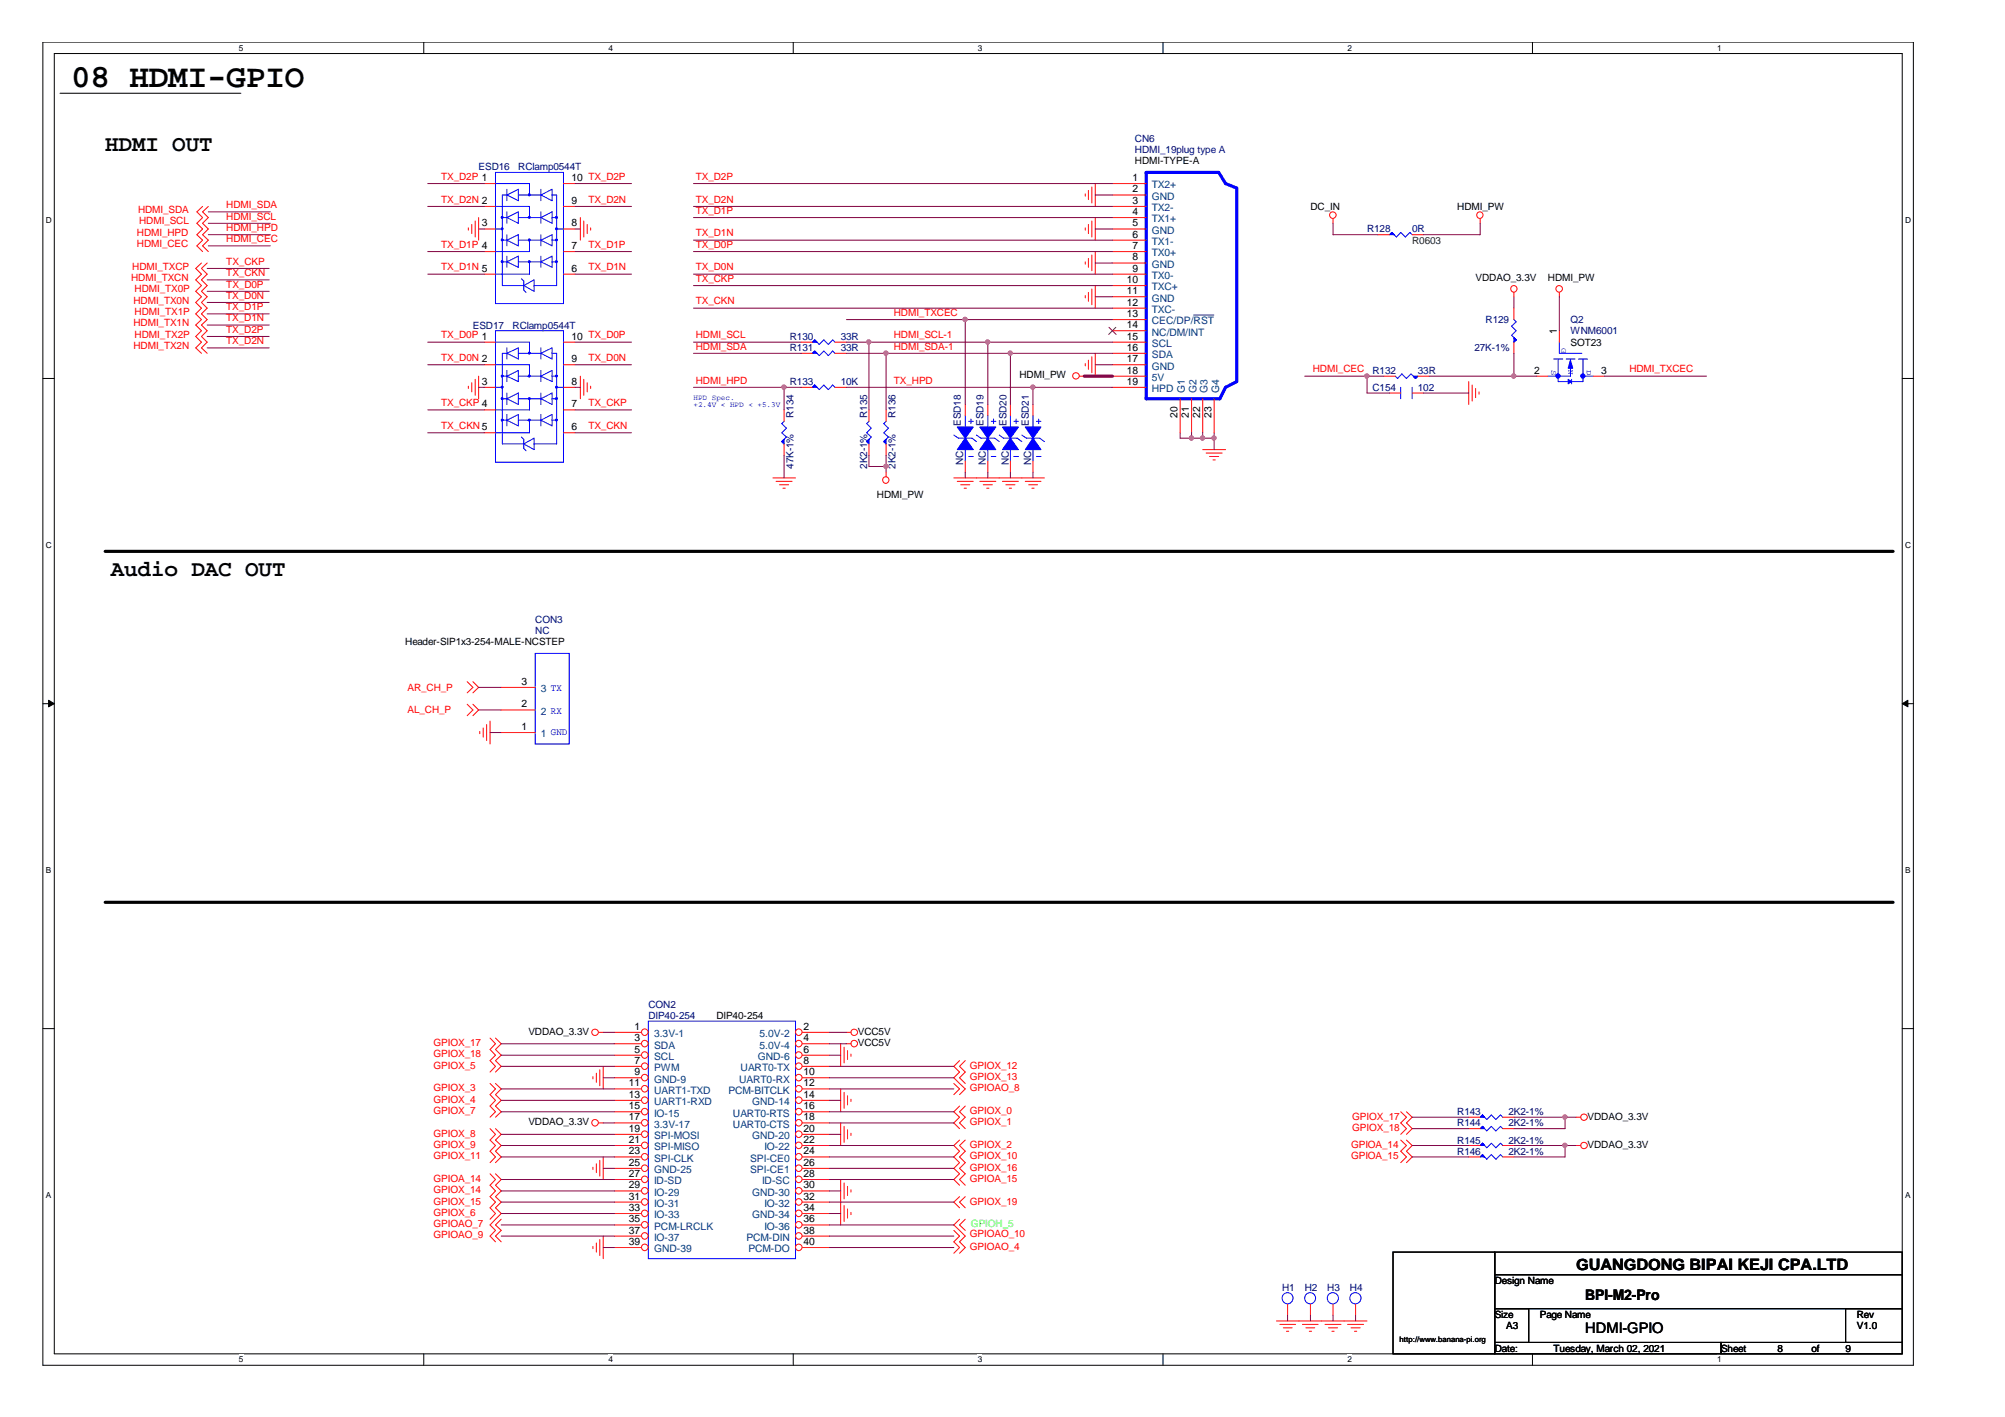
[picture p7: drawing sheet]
<svg xmlns="http://www.w3.org/2000/svg" width="297mm" height="210mm" viewBox="0 0 297 210" stroke-linecap="round" stroke-linejoin="round" font-family="sans-serif">
<path d="M6.3 6.2h277.2v196h-277.2zM8 7.9h273.8v192.6h-273.8z" fill="none" stroke="#000" stroke-width=".15"/>
<g fill="#fff">
<path d="M35.4 6.4h.6v1.4h-.6z"/>
<path d="M35.4 200.7h.6v1.4h-.6z"/>
</g>
<path d="M62.8 6.2v1.7M62.8 200.5v1.7" fill="none" stroke="#000" stroke-width=".15"/>
<g fill="#fff">
<path d="M90.1 6.4h.7v1.4h-.7z"/>
<path d="M90.1 200.7h.7v1.4h-.7z"/>
</g>
<path d="M117.5 6.2v1.7M117.5 200.5v1.7" fill="none" stroke="#000" stroke-width=".15"/>
<g fill="#fff">
<path d="M144.9 6.4h.6v1.4h-.6z"/>
<path d="M144.9 200.7h.6v1.4h-.6z"/>
</g>
<path d="M172.3 6.2v1.7M172.3 200.5v1.7" fill="none" stroke="#000" stroke-width=".15"/>
<g fill="#fff">
<path d="M199.6 6.4h.7v1.4h-.7z"/>
<path d="M199.6 200.7h.7v1.4h-.7z"/>
</g>
<path d="M227 6.2v1.7M227 200.5v1.7" fill="none" stroke="#000" stroke-width=".15"/>
<g fill="#fff">
<path d="M254.4 6.4h.6v1.4h-.6z"/>
<path d="M254.4 200.7h.6v1.4h-.6z"/>
<path d="M6.8 31.9h.8v1.4h-.8z"/>
<path d="M282.2 31.9h.9v1.4h-.9z"/>
<path d="M6.8 80.1h.8v1.4h-.8z"/>
<path d="M282.2 80.1h.9v1.4h-.9z"/>
</g>
<path d="M6.3 56.1h1.7M281.8 56.1h1.7" fill="none" stroke="#000" stroke-width=".15"/>
<g fill="#fff">
<path d="M6.8 128.2h.7v1.4h-.7z"/>
<path d="M282.2 128.2h.8v1.4h-.8z"/>
</g>
<path d="M6.3 104.2h1.7M281.8 104.2h1.7" fill="none" stroke="#000" stroke-width=".15"/>
<g fill="#000" stroke="#000" stroke-width=".15">
<path d="M7.2 103.7l.8 .5-.8 .5z" fill-rule="evenodd"/>
<path d="M281.8 104.2l.9-.5v1z" fill-rule="evenodd"/>
</g>
<g fill="#fff">
<path d="M6.8 176.4h.7v1.4h-.7z"/>
<path d="M282.2 176.4h.8v1.4h-.8z"/>
</g>
<path d="M8.9 13.8h26.8M6.3 152.4h1.7M281.8 152.4h1.7M206.4 185.5h15v15h-15zM221.4 185.5h60.4v3.3h-60.4zM221.4 188.8h60.4v5.1h-60.4zM221.4 193.9h5.1v5h-5.1zM221.4 198.9h33.6v1.6h-33.6zM255 198.9h26.8v1.6h-26.8zM273.4 193.9h8.4v5h-8.4z" fill="none" stroke="#000" stroke-width=".15"/>
<path d="M15.6 81.7h264.9M15.6 133.7h264.9" fill="none" stroke="#000" stroke-width=".47"/>
<g fill="none" stroke="#f00" stroke-width=".15">
<path d="M29.8 39l-.8 .8 .8 .8-.8 .9 .8 .8-.8 .9 .8 .8-.8 .8 .8 .8-.8 .9 .8 .8-.8 .8 .8 .9-.8 .8 .8 .9-.8 .8 .8 .8M30 30.6l-.8 .8 .8 .8-.8 .9 .8 .8-.8 .9 .8 .8-.8 .8 .8 .9M30.7 39l-.9 .8 .9 .8-.9 .9 .9 .8-.9 .9 .9 .8-.9 .8 .9 .8-.9 .9 .9 .8-.9 .8 .9 .9-.9 .8 .9 .9-.9 .8 .9 .8M30.9 30.6l-.9 .8 .9 .8-.9 .9 .9 .8-.9 .9 .9 .8-.9 .8 .9 .9M69.4 33.8v.3M69.9 33.2v1.4M70.4 32.7v2.4M70.9 32.2v3.4M86 32.2v3.4M86.5 32.7v2.4M87 33.2v1.4M87.5 33.8v.3"/>
<path d="M160.8 28.7v.4M160.8 33.8v.3M160.8 38.8v.3M161.2 28.2v1.4M161.2 33.2v1.4M161.2 38.3v1.3M161.8 27.7v2.4M161.8 32.7v2.4M161.8 37.8v2.3M162.3 27.2v3.4M162.3 32.2v3.4M162.3 37.3v3.3"/>
<path d="M197.5 32.4v.7M204.2 34.8h1.7M209.2 34.8h1.7M219.3 32.4v.7M69.4 57.2v.3M69.9 56.7v1.4M70.4 56.2v2.4M70.9 55.7v3.4M71.8 57.4h1.6M71.8 50.7h1.6M71.8 54h1.6M83.5 57.4h1.7"/>
<path d="M83.5 50.7h1.7M83.5 54h1.7M86 55.7v3.4M86.5 56.2v2.4M87 56.7v1.4M87.5 57.2v.3M118.7 57.4h1.7M118.7 52.3h1.7M123.7 57.4h1.7M123.7 52.3h1.7M143 59.9v1.7M146.3 59.9v1.7"/>
<path d="M153 59.9v1.7M159.9 55.7h.7M160.8 43.8v.3M160.8 53.9v.3M161.2 43.3v1.3M161.2 53.4v1.3M161.8 42.8v2.3M161.8 52.8v2.4M162.3 42.3v3.3M162.3 52.3v3.4M205 55.7h1.7M205.9 58.2h1.6"/>
<path d="M209.2 58.2h1.7M210.1 55.7h1.6M217.6 56.5v3.4M218.1 57v2.4M218.6 57.5v1.4M219.1 58.1v.3M224.3 43.3v.7M231 43.3v.7M71.8 60.7h1.6M71.8 64.1h1.6M83.5 60.7h1.7M83.5 64.1h1.7"/>
<path d="M114.5 70.8h3.4M115 71.3h2.3M115.5 71.8h1.3M116 72.3h.3M116.2 60.7v1.7M116.2 65.8v1.7M128.7 60.7v1.7M128.7 65.8v1.7M131.3 69.9v.7M141.3 70.8h13.4M141.8 71.3h2.4M142.3 71.8h1.4"/>
<path d="M142.8 72.3h.4M143 68.3v1.6M145.2 71.3h2.3M145.7 71.8h1.3M146.2 72.3h.3M146.3 68.3v1.6M148.5 71.3h2.4M149 71.8h1.4M149.5 72.3h.4M151.9 71.3h2.3M152.4 71.8h1.3M152.9 72.3h.3"/>
<path d="M153 68.3v1.6M178.2 66.6h3.4M178.7 67.1h2.4M179.2 67.6h1.4M179.7 68.1h.3M69.2 101l.9 .8-.9 .8M69.2 104.3l.9 .9-.9 .8M70.1 101l.8 .8-.8 .8M70.1 104.3l.8 .9-.8 .8M71.1 108.3v.4M71.6 107.8v1.4M72.1 107.3v2.4"/>
<path d="M72.6 106.8v3.4M74.3 108.5h5M74.3 105.2h5M74.3 101.8h5M72.6 153.8l.8 .8-.8 .9 .8 .8-.8 .8 .8 .9-.8 .8M73.4 153.8l.9 .8-.9 .9 .9 .8-.9 .8 .9 .9-.9 .8M87.8 159.5v.3M88.3 159v1.3M88.7 152.9h.7M88.9 158.5v2.3M89.4 158v3.3M124.5 154.6v3.4"/>
<path d="M125.1 155.1v2.4M125.4 152.9h.7M125.4 154.6h.7M125.6 155.6v1.3M126.1 156.1v.4M142.2 157.1l-.9 .9 .9 .8-.9 .9 1.7 1.6-.8 .9M143 157.1l-.8 .9 .8 .8-.8 .9 .8 .8M72.6 160.5l.8 .8-.8 .9 .8 .8-.8 .8 .8 .9-.8 .8M72.6 167.2l.8 .8-.8 .9 .8 .8-.8 .8 .8 .9-.8 .8M72.6 173.9l.8 .8-.8 .9 .8 .8-.8 .9 .8 .8-.8 .8 .8 .9-.8 .8M73.4 160.5l.9 .8-.9 .9 .9 .8-.9 .8 .9 .9-.9 .8M73.4 167.2l.9 .8-.9 .9 .9 .8-.9 .8 .9 .9-.9 .8"/>
<path d="M73.4 173.9l.9 .8-.9 .9 .9 .8-.9 .9 .9 .8-.9 .8 .9 .9-1.7 1.7 .8 .8-.8 .8 .8 .9M87.8 172.9v.3M88.3 172.4v1.3M88.7 166.3h.7M88.9 171.9v2.3M89.4 171.4v3.3M124.5 161.3v3.4M124.5 166.3v3.4M124.5 174.7v6.8M125.1 161.8v2.4M125.1 166.8v2.4M125.1 175.2v2.4"/>
<path d="M125.1 178.6v2.3M125.6 162.3v1.4M125.6 167.4v1.3M125.6 175.7v1.4M125.6 179.1v1.3M126.1 162.8v.4M126.1 167.9v.3M126.1 176.2v.4M126.1 179.6v.3M141.3 160.5l.9 .8-.9 .9M142.2 163.8l-.9 .9 .9 .8-.9 .8 .9 .9M142.2 168.9l-.9 .8 .9 .8-.9 .9 .9 .8-.9 .9 .9 .8-.9 .8 .9 .9"/>
<path d="M142.2 177.3l-.9 .8 .9 .8M143 163.8l-.8 .9 .8 .8-.8 .8 .8 .9M143 168.9l-.8 .8 .8 .8-.8 .9 .8 .8-.8 .9 .8 .8-.8 .8 .8 .9M143 177.3l-.8 .8 .8 .8M207.5 168.9l.9 .8-.9 .8 .9 .9-.9 .8M207.5 164.7l.9 .8-.9 .8 .9 .9-.9 .8M208.4 168.9l.8 .8-.8 .8 .8 .9-.8 .8M208.4 164.7l.8 .8-.8 .8 .8 .9-.8 .8M217.6 171.4h1.7M217.6 167.2h1.7M222.6 171.4h1.7M222.6 167.2h1.7"/>
<path d="M233.5 169.7h.7M233.5 165.5h.7M74.3 180.6l-.9 .9 .9 .8-.9 .8 .9 .9M87.8 184.6v.4M88.3 184.1v1.4M88.9 183.6v2.4M89.4 183.1v3.4M141.3 182.3l.9 .8-.9 .9 .9 .8-.9 .8M142.2 180.6l-.9 .9 1.7 1.6-.8 .9 .8 .8-.8 .8M143 180.6l-.8 .9 .8 .8M189.1 195.7h13.4M189.6 196.2h2.3"/>
<path d="M190.1 196.7h1.3M190.6 197.2h.3M193 196.2h2.3M193.5 196.7h1.3M194 197.2h.3M196.3 196.2h2.4M196.8 196.7h1.4M197.3 197.2h.4M197.5 193.2v1.6M199.6 196.2h2.4M200.2 196.7h1.3M200.7 197.2h.3"/>
<circle cx="197.5" cy="31.9" r=".49"/>
<circle cx="219.2" cy="31.9" r=".48"/>
<circle cx="159.4" cy="55.7" r=".48"/>
<circle cx="224.3" cy="42.8" r=".48"/>
<circle cx="231" cy="42.8" r=".49"/>
<circle cx="131.2" cy="71.1" r=".48"/>
<circle cx="88.2" cy="152.9" r=".48"/>
<circle cx="126.6" cy="154.6" r=".49"/>
<circle cx="126.6" cy="152.9" r=".48"/>
<circle cx="88.2" cy="166.3" r=".49"/>
<circle cx="234.7" cy="169.7" r=".48"/>
<circle cx="234.7" cy="165.5" r=".48"/>
</g>
<g fill="none" stroke="#00f" stroke-width=".15">
<path d="M205.9 34.8l.3-.4 .7 .7 .6-.7 .7 .7 .7-.7 .3 .4M73.4 49h10.1v19.5h-10.1zM73.4 50.7h5v1.6M73.4 54h5v1.7M73.4 57.4h1M74.4 55.7h.7M74.4 59.1h.7M75.1 51.5v1.7M75.1 54.9v1.6M75.1 58.2v1.7M75.1 52.3l1.7-.8v1.7zM75.1 55.7l1.7-.8v1.6z"/>
<path d="M75.1 59.1l1.7-.9v1.7zM75.1 52.3h-.7v13.5h3.2M76.8 52.3h3.3M76.8 55.7h3.3M76.8 59.1h3.3M78.4 59.1v1.6h-5M80.1 51.5v1.7M80.1 54.9v1.6M80.1 58.2v1.7M80.1 52.3l1.7-.8v1.7zM80.1 55.7l1.7-.8v1.6zM80.1 59.1l1.7-.9v1.7z"/>
<path d="M81.8 52.3h.7v13.5h-3.4M81.8 55.7h.7M81.8 59.1h.7M82.5 57.4h1M120.4 57.4l.3-.4 .7 .7 .6-.7 .7 .7 .7-.7 .3 .4M120.4 52.3l.3-.3 .7 .7 .6-.7 .7 .7 .7-.7 .3 .3M206.7 55.7l.4 .4 .6-.7 .7 .7 .6-.7 .7 .7 .4-.4M207.5 57.4v1.7M209.2 57.4v1.7M74.4 62.2h.7M75.1 61.4v1.7M75.1 62.2l1.7-.8v1.7z"/>
<path d="M76.8 62.2h3.3M77.3 64.7l.3 .4v1.3l.3 .4M77.6 65.8l1.5-.9v1.7zM78.4 62.2v1.9h-5M80.1 61.4v1.7M80.1 62.2l1.7-.8v1.7zM81.8 62.2h.7M116.2 62.4l-.4 .4 .7 .6-.7 .7 .7 .6-.7 .7 .4 .4M128.7 62.4l-.3 .4 .7 .6-.7 .7 .7 .6-.7 .7 .3 .4M141.3 64.4l.7 .5h2l.7 .5M142.2 63.4h1.6M143 61.6v1.7"/>
<path d="M143 66.6v1.7M143.5 62.4h.7M143.5 67.6h.7M143.8 62.1v.7M144.7 64.4l.6 .5h2.1l.6 .5M145.5 63.4h1.7M146.3 61.6v1.7M146.3 66.6v1.7M146.9 62.4h.6M146.9 67.6h.6M147.2 62.1v.7M151.4 64.4l.7 .5h2l.6 .5"/>
<path d="M152.2 63.4h1.7M153 61.6v1.7M153 66.6v1.7M153.5 62.4h.7M153.5 67.6h.7M153.9 62.1v.7M79.3 96.8h5v13.4h-5zM96.1 151.3h21.8v35.2h-21.8zM219.3 171.4l.3-.4 .7 .7 .6-.7 .7 .7 .7-.7 .3 .4M219.3 167.2l.3-.4 .7 .7 .6-.7 .7 .7 .7-.7 .3 .4"/>
<circle cx="197.5" cy="192.3" r=".83"/>
</g>
<g fill="#00f" stroke="#00f" stroke-width=".15">
<path d="M120.7 57l.3 .4h-.6l.3-.4 .3 .4z" fill-rule="evenodd"/>
<path d="M219.3 171.4l.3-.4 .3 .4-.3-.4 .3 .4z" fill-rule="evenodd"/>
<path d="M115.8 65.4l.4-.3v.7l-.4-.4 .4-.3z" fill-rule="evenodd"/>
<path d="M128.4 65.4l.3-.3v.7l-.3-.4 .3-.3z" fill-rule="evenodd"/>
<path d="M205.9 34.8l.3-.4 .3 .4-.3-.4 .3 .4z" fill-rule="evenodd"/>
<path d="M151.9 63.3h2.3l-1.2 1.6z" fill-rule="evenodd"/>
<path d="M153 64.9l1.2 1.7h-2.3z" fill-rule="evenodd"/>
<path d="M219.3 167.2l.3-.4 .3 .4-.3-.4 .3 .4z" fill-rule="evenodd"/>
<path d="M145.2 63.3h2.3l-1.2 1.6z" fill-rule="evenodd"/>
<path d="M146.3 64.9l1.2 1.7h-2.3z" fill-rule="evenodd"/>
<path d="M141.8 63.3h2.4l-1.2 1.6z" fill-rule="evenodd"/>
<path d="M143 64.9l1.2 1.7h-2.4z" fill-rule="evenodd"/>
<path d="M209.4 55.7h.7l-.4 .4z" fill-rule="evenodd"/>
<path d="M82.3 55.6h.2v.2h-.2z" fill-rule="evenodd"/>
<path d="M82.3 58.9h.2v.2h-.2z" fill-rule="evenodd"/>
<path d="M78.3 55.6h.2v.2h-.2z" fill-rule="evenodd"/>
<path d="M78.3 52.2h.2v.2h-.2z" fill-rule="evenodd"/>
<path d="M74.3 55.6h.2v.2h-.2z" fill-rule="evenodd"/>
<path d="M74.3 58.9h.2v.2h-.2z" fill-rule="evenodd"/>
<path d="M78.3 58.9h.2v.2h-.2z" fill-rule="evenodd"/>
<path d="M78.3 62.1h.2v.2h-.2z" fill-rule="evenodd"/>
<path d="M82.3 62.1h.2v.2h-.2z" fill-rule="evenodd"/>
<path d="M74.3 62.1h.2v.2h-.2z" fill-rule="evenodd"/>
<path d="M82.3 57.2h.2v.2h-.2z" fill-rule="evenodd"/>
<path d="M74.3 57.2h.2v.2h-.2z" fill-rule="evenodd"/>
<path d="M120.7 52l.3 .3h-.6l.3-.3 .3 .3z" fill-rule="evenodd"/>
</g>
<circle cx="95.5" cy="152.9" r=".49" fill="#fff" stroke="#f00" stroke-width=".15"/>
<path d="M91 152.9h4" fill="none" stroke="#f00" stroke-width=".15"/>
<circle cx="95.5" cy="154.6" r=".49" fill="#fff" stroke="#f00" stroke-width=".15"/>
<path d="M91 154.6h4" fill="none" stroke="#f00" stroke-width=".15"/>
<circle cx="95.5" cy="156.3" r=".49" fill="#fff" stroke="#f00" stroke-width=".15"/>
<path d="M91 156.3h4" fill="none" stroke="#f00" stroke-width=".15"/>
<circle cx="95.5" cy="157.9" r=".49" fill="#fff" stroke="#f00" stroke-width=".15"/>
<path d="M91 158h4" fill="none" stroke="#f00" stroke-width=".15"/>
<circle cx="95.5" cy="159.6" r=".49" fill="#fff" stroke="#f00" stroke-width=".15"/>
<path d="M91 159.7h4" fill="none" stroke="#f00" stroke-width=".15"/>
<circle cx="95.5" cy="161.3" r=".49" fill="#fff" stroke="#f00" stroke-width=".15"/>
<path d="M91 161.3h4" fill="none" stroke="#f00" stroke-width=".15"/>
<circle cx="95.5" cy="163" r=".49" fill="#fff" stroke="#f00" stroke-width=".15"/>
<path d="M91 163h4" fill="none" stroke="#f00" stroke-width=".15"/>
<circle cx="118.3" cy="152.9" r=".49" fill="#fff" stroke="#f00" stroke-width=".15"/>
<path d="M118.9 152.9h4" fill="none" stroke="#f00" stroke-width=".15"/>
<circle cx="118.3" cy="154.6" r=".49" fill="#fff" stroke="#f00" stroke-width=".15"/>
<path d="M118.9 154.6h4" fill="none" stroke="#f00" stroke-width=".15"/>
<circle cx="118.3" cy="156.3" r=".49" fill="#fff" stroke="#f00" stroke-width=".15"/>
<path d="M118.9 156.3h4" fill="none" stroke="#f00" stroke-width=".15"/>
<circle cx="118.3" cy="157.9" r=".49" fill="#fff" stroke="#f00" stroke-width=".15"/>
<path d="M118.9 158h4" fill="none" stroke="#f00" stroke-width=".15"/>
<circle cx="118.3" cy="159.6" r=".49" fill="#fff" stroke="#f00" stroke-width=".15"/>
<path d="M118.9 159.7h4" fill="none" stroke="#f00" stroke-width=".15"/>
<circle cx="118.3" cy="161.3" r=".49" fill="#fff" stroke="#f00" stroke-width=".15"/>
<path d="M118.9 161.3h4" fill="none" stroke="#f00" stroke-width=".15"/>
<circle cx="118.3" cy="163" r=".49" fill="#fff" stroke="#f00" stroke-width=".15"/>
<path d="M118.9 163h4" fill="none" stroke="#f00" stroke-width=".15"/>
<circle cx="95.5" cy="164.7" r=".49" fill="#fff" stroke="#f00" stroke-width=".15"/>
<path d="M91 164.7h4" fill="none" stroke="#f00" stroke-width=".15"/>
<circle cx="95.5" cy="166.3" r=".49" fill="#fff" stroke="#f00" stroke-width=".15"/>
<path d="M91 166.3h4" fill="none" stroke="#f00" stroke-width=".15"/>
<circle cx="95.5" cy="168" r=".49" fill="#fff" stroke="#f00" stroke-width=".15"/>
<path d="M91 168h4" fill="none" stroke="#f00" stroke-width=".15"/>
<circle cx="95.5" cy="169.7" r=".49" fill="#fff" stroke="#f00" stroke-width=".15"/>
<path d="M91 169.7h4" fill="none" stroke="#f00" stroke-width=".15"/>
<circle cx="95.5" cy="171.4" r=".49" fill="#fff" stroke="#f00" stroke-width=".15"/>
<path d="M91 171.4h4" fill="none" stroke="#f00" stroke-width=".15"/>
<circle cx="95.5" cy="173" r=".49" fill="#fff" stroke="#f00" stroke-width=".15"/>
<path d="M91 173.1h4" fill="none" stroke="#f00" stroke-width=".15"/>
<circle cx="118.3" cy="164.7" r=".49" fill="#fff" stroke="#f00" stroke-width=".15"/>
<path d="M118.9 164.7h4" fill="none" stroke="#f00" stroke-width=".15"/>
<circle cx="118.3" cy="166.3" r=".49" fill="#fff" stroke="#f00" stroke-width=".15"/>
<path d="M118.9 166.3h4" fill="none" stroke="#f00" stroke-width=".15"/>
<circle cx="118.3" cy="168" r=".49" fill="#fff" stroke="#f00" stroke-width=".15"/>
<path d="M118.9 168h4" fill="none" stroke="#f00" stroke-width=".15"/>
<circle cx="118.3" cy="169.7" r=".49" fill="#fff" stroke="#f00" stroke-width=".15"/>
<path d="M118.9 169.7h4" fill="none" stroke="#f00" stroke-width=".15"/>
<circle cx="118.3" cy="171.4" r=".49" fill="#fff" stroke="#f00" stroke-width=".15"/>
<path d="M118.9 171.4h4" fill="none" stroke="#f00" stroke-width=".15"/>
<circle cx="118.3" cy="173" r=".49" fill="#fff" stroke="#f00" stroke-width=".15"/>
<path d="M118.9 173.1h4" fill="none" stroke="#f00" stroke-width=".15"/>
<circle cx="95.5" cy="174.7" r=".49" fill="#fff" stroke="#f00" stroke-width=".15"/>
<path d="M91 174.7h4" fill="none" stroke="#f00" stroke-width=".15"/>
<circle cx="95.5" cy="176.4" r=".49" fill="#fff" stroke="#f00" stroke-width=".15"/>
<path d="M91 176.4h4" fill="none" stroke="#f00" stroke-width=".15"/>
<circle cx="95.5" cy="178" r=".49" fill="#fff" stroke="#f00" stroke-width=".15"/>
<path d="M91 178.1h4" fill="none" stroke="#f00" stroke-width=".15"/>
<circle cx="95.5" cy="179.7" r=".49" fill="#fff" stroke="#f00" stroke-width=".15"/>
<path d="M91 179.8h4" fill="none" stroke="#f00" stroke-width=".15"/>
<circle cx="95.5" cy="181.4" r=".49" fill="#fff" stroke="#f00" stroke-width=".15"/>
<path d="M91 181.5h4" fill="none" stroke="#f00" stroke-width=".15"/>
<circle cx="95.5" cy="183.1" r=".49" fill="#fff" stroke="#f00" stroke-width=".15"/>
<path d="M91 183.1h4" fill="none" stroke="#f00" stroke-width=".15"/>
<circle cx="95.5" cy="184.8" r=".49" fill="#fff" stroke="#f00" stroke-width=".15"/>
<path d="M91 184.8h4" fill="none" stroke="#f00" stroke-width=".15"/>
<circle cx="118.3" cy="174.7" r=".49" fill="#fff" stroke="#f00" stroke-width=".15"/>
<path d="M118.9 174.7h4" fill="none" stroke="#f00" stroke-width=".15"/>
<circle cx="118.3" cy="176.4" r=".49" fill="#fff" stroke="#f00" stroke-width=".15"/>
<path d="M118.9 176.4h4" fill="none" stroke="#f00" stroke-width=".15"/>
<circle cx="118.3" cy="178" r=".49" fill="#fff" stroke="#f00" stroke-width=".15"/>
<path d="M118.9 178.1h4" fill="none" stroke="#f00" stroke-width=".15"/>
<circle cx="118.3" cy="179.7" r=".49" fill="#fff" stroke="#f00" stroke-width=".15"/>
<path d="M118.9 179.8h4" fill="none" stroke="#f00" stroke-width=".15"/>
<circle cx="118.3" cy="181.4" r=".49" fill="#fff" stroke="#f00" stroke-width=".15"/>
<path d="M118.9 181.5h4" fill="none" stroke="#f00" stroke-width=".15"/>
<circle cx="118.3" cy="183.1" r=".49" fill="#fff" stroke="#f00" stroke-width=".15"/>
<path d="M118.9 183.1h4" fill="none" stroke="#f00" stroke-width=".15"/>
<circle cx="118.3" cy="184.8" r=".49" fill="#fff" stroke="#f00" stroke-width=".15"/>
<g fill="none" stroke="#f00" stroke-width=".15">
<path d="M71.8 27.2h1.6M71.8 30.6h1.6M71.8 33.9h1.6M71.8 37.3h1.6M83.5 27.2h1.7M83.5 30.6h1.7M83.5 33.9h1.7M83.5 37.3h1.7M164.8 27.2h5M164.8 30.6h5M164.8 33.9h5M164.8 37.3h5"/>
<path d="M164.8 28.9h5M164.8 32.2h5M164.8 35.6h5M164.8 39h5M71.8 40.6h1.6M83.5 40.6h1.7M118.7 50.7h1.7M123.7 50.7h1.7M149.7 59.9v1.7M164.8 55.7h5M164.8 40.6h5M164.8 50.7h5"/>
<path d="M164.8 42.3h5M164.8 44h5M164.8 45.6h5M164.8 47.3h5M164.8 49h5M164.8 52.3h5M164.8 54h5M164.8 57.4h5M174.8 59.1v5M176.5 59.1v5M178.2 59.1v5M179.9 59.1v5"/>
<path d="M224.3 45.6v1.7M224.3 50.7v1.6M227.7 55.7h1.6M231 49v1.7M236.1 55.7h1.6M131.3 60.7v1.7M131.3 65.8v1.7M149.7 68.3v1.6M217.6 165.5h1.7M217.6 169.7h1.7M222.6 165.5h1.7M222.6 169.7h1.7"/>
<path d="M118.9 184.8h4M190.8 193.2v1.6M194.1 193.2v1.6M200.8 193.2v1.6"/>
</g>
<g fill="none" stroke="#00f" stroke-width=".15">
<path d="M73.4 25.5h10.1v19.5h-10.1zM73.4 27.2h5v1.7M73.4 30.6h5v1.6M73.4 33.9h1M74.4 32.2h.7M74.4 35.6h.7M74.4 38.8h.7M75.1 28v1.7M75.1 31.4v1.7M75.1 34.8v1.6M75.1 37.9v1.7M75.1 28.9l1.7-.9v1.7z"/>
<path d="M75.1 32.2l1.7-.8v1.7zM75.1 35.6l1.7-.8v1.6zM75.1 38.8l1.7-.9v1.7zM75.1 28.9h-.7v13.4h3.2M76.8 28.9h3.3M76.8 32.2h3.3M76.8 35.6h3.3M76.8 38.8h3.3M78.4 35.6v1.7h-5M78.4 38.8v1.8h-5M80.1 28v1.7M80.1 31.4v1.7"/>
<path d="M80.1 34.8v1.6M80.1 37.9v1.7M80.1 28.9l1.7-.9v1.7zM80.1 32.2l1.7-.8v1.7zM80.1 35.6l1.7-.8v1.6zM80.1 38.8l1.7-.9v1.7zM81.8 28.9h.7v13.4h-3.4M81.8 32.2h.7M81.8 35.6h.7M81.8 38.8h.7M82.5 33.9h1M77.3 41.3l.3 .3v1.4l.3 .3"/>
<path d="M77.6 42.3l1.5-.8v1.7zM120.4 50.7l.3-.4 .7 .7 .6-.7 .7 .7 .7-.7 .3 .4M224.3 47.3l.3 .4-.7 .6 .7 .7-.7 .7 .7 .6-.3 .4M230.2 53.2h1.3M230.8 53.2v3.3h1.9M231 50.7v1.6h3.4M232 53.2h1.3M232.7 53.2v2.5h-3.4M232.8 56.2v.7M233.8 53.2h1.4M234.5 53.2v3.3h-1.7M234.5 55.7h1.6"/>
<path d="M131.3 62.4l-.4 .4 .7 .6-.7 .7 .7 .6-.7 .7 .4 .4M148 64.4l.7 .5h2l.7 .5M148.8 63.4h1.7M149.7 61.6v1.7M149.7 66.6v1.7M150.2 62.4h.7M150.2 67.6h.7M150.5 62.1v.7M219.3 165.5l.3-.3 .7 .6 .6-.6 .7 .6 .7-.6 .3 .3M219.3 169.7l.3-.4 .7 .7 .6-.7 .7 .7 .7-.7 .3 .4"/>
<circle cx="190.7" cy="192.3" r=".82"/>
<circle cx="194.1" cy="192.3" r=".82"/>
<circle cx="200.8" cy="192.3" r=".83"/>
</g>
<g fill="#00f" stroke="#00f" stroke-width=".15">
<path d="M219.3 165.5l.3-.3 .3 .3-.3-.3 .3 .3z" fill-rule="evenodd"/>
<path d="M232.7 53.4l.3 1.1h-.7z" fill-rule="evenodd"/>
<path d="M232.3 56.2l.5 .3-.5 .4z" fill-rule="evenodd"/>
<path d="M82.3 32.1h.2v.2h-.2z" fill-rule="evenodd"/>
<path d="M82.3 35.4h.2v.2h-.2z" fill-rule="evenodd"/>
<path d="M78.3 32.1h.2v.2h-.2z" fill-rule="evenodd"/>
<path d="M78.3 28.7h.2v.3h-.2z" fill-rule="evenodd"/>
<path d="M74.3 32.1h.2v.2h-.2z" fill-rule="evenodd"/>
<path d="M74.3 35.4h.2v.2h-.2z" fill-rule="evenodd"/>
<path d="M78.3 35.4h.2v.2h-.2z" fill-rule="evenodd"/>
<path d="M78.3 38.7h.2v.2h-.2z" fill-rule="evenodd"/>
<path d="M82.3 38.7h.2v.2h-.2z" fill-rule="evenodd"/>
<path d="M74.3 38.7h.2v.2h-.2z" fill-rule="evenodd"/>
<path d="M82.3 33.8h.2v.2h-.2z" fill-rule="evenodd"/>
<path d="M74.3 33.8h.2v.2h-.2z" fill-rule="evenodd"/>
<path d="M219.3 169.7l.3-.4 .3 .4-.3-.4 .3 .4z" fill-rule="evenodd"/>
<path d="M130.9 65.4l.4-.3v.7l-.4-.4 .4-.3z" fill-rule="evenodd"/>
<path d="M120.7 50.3l.3 .4h-.6l.3-.4 .3 .4z" fill-rule="evenodd"/>
<path d="M148.5 63.3h2.4l-1.2 1.6z" fill-rule="evenodd"/>
<path d="M149.7 64.9l1.2 1.7h-2.4z" fill-rule="evenodd"/>
<path d="M224.3 50l.3 .3-.3 .4v-.7l.3 .3z" fill-rule="evenodd"/>
<circle cx="234.5" cy="55.7" r=".32"/>
<circle cx="230.8" cy="55.7" r=".32"/>
</g>
<path d="M169.8 25.5h10.8l1 1.7 1.6 .7v28.6l-1.6 .9-.9 1.7h-10.9z" fill="none" stroke="#00f" stroke-width=".47"/>
<path d="M176.8 46.7h3" fill="none" stroke="#004080" stroke-width=".15"/>
<path d="M164.3 48.5l1.1 1M165.3 48.5l-1 1" fill="none" stroke="#804000" stroke-width=".15"/>
<g fill="none" stroke="#800040" stroke-width=".15">
<path d="M30.7 39.8h9.2M30.9 34.8h9.1M30.9 31.4h9.1M30.9 33.1h9.1M30.9 36.4h9.1M63.4 27.2h8.4M63.4 30.6h8.4M63.4 37.3h8.4M70.9 33.9h.9M85.2 27.2h8.4M85.2 30.6h8.4M85.2 33.9h.8"/>
<path d="M85.2 37.3h8.4M102.7 27.2h62.1M102.7 30.6h62.1M102.7 32.2h62.1M102.7 37.3h62.1M102.7 35.6h62.1M162.3 28.9h2.5M162.3 33.9h2.5M162.3 39h2.5M197.5 33.1v1.7h6.7M219.3 33.1v1.7h-8.4M30.7 41.5h9.2"/>
<path d="M30.7 43.2h9.2M30.7 44.8h9.2M30.7 46.5h9.2M30.7 48.1h9.2M30.7 49.8h9.2M30.7 51.5h9.2M63.4 40.6h8.4M63.4 50.7h8.4M63.4 54h8.4M70.9 57.4h.9M85.2 40.6h8.4M85.2 50.7h8.4"/>
<path d="M85.2 54h8.4M85.2 57.4h.8M102.7 40.6h62.1M102.7 42.3h62.1M102.7 45.6h62.1M102.7 50.7h16M102.7 52.3h16M102.7 57.4h16M116.2 57.4v3.3M125.4 50.7h39.4M125.4 47.3h39.4M125.4 52.3h39.4"/>
<path d="M125.4 57.4h39.4M128.7 50.7v10M131.3 52.3v8.4M143 47.3v12.6M146.3 50.7v9.2M149.7 52.3v7.6M153 57.4v2.5M162.3 44h2.5M162.3 54h2.5M193.3 55.7h11.7M202.5 55.7v2.5h3.4M210.9 58.2h6.7"/>
<path d="M211.7 55.7h16M224.3 44v1.6M224.3 52.3v3.4M231 44v5M237.7 55.7h15.1M63.4 60.7h8.4M63.4 64.1h8.4M85.2 60.7h8.4M85.2 64.1h8.4M116.2 67.5v3.3M128.7 67.5v1.6h2.6M131.3 67.5v2.4"/>
<path d="M143 69.9v.9M146.3 69.9v.9M149.7 69.9v.9M153 69.9v.9M174.8 64.1v.8h5.1M176.5 64.1v.8M178.2 64.1v.8M179.9 64.1v2.5M70.9 101.8h3.4M70.9 105.2h3.4M72.6 108.5h1.7M74.3 154.6h16.7"/>
<path d="M74.3 156.3h16.7M74.3 158h16.7M89.4 152.9h1.6M89.4 159.7h1.6M122.9 152.9h2.5M122.9 154.6h2.5M122.9 156.3h1.6M122.9 158h18.4M122.9 159.7h18.4M74.3 161.3h16.7M74.3 163h16.7M74.3 164.7h16.7"/>
<path d="M74.3 168h16.7M74.3 169.7h16.7M74.3 171.4h16.7M74.3 174.7h16.7M74.3 176.4h16.7M74.3 178.1h16.7M74.3 179.8h16.7M89.4 166.3h1.6M89.4 173.1h1.6M122.9 161.3h18.4M122.9 163h1.6M122.9 164.7h18.4"/>
<path d="M122.9 166.3h18.4M122.9 168h1.6M122.9 169.7h18.4M122.9 171.4h18.4M122.9 173.1h18.4M122.9 174.7h18.4M122.9 176.4h1.6M122.9 178.1h18.4M122.9 179.8h1.6M209.2 169.7h8.4M209.2 171.4h8.4M209.2 165.5h8.4"/>
<path d="M209.2 167.2h8.4M224.3 169.7h9.2M224.3 165.5h9.2M231.9 169.7v1.7h-7.6M231.9 165.5v1.7h-7.6M74.3 181.5h16.7M74.3 183.1h16.7M89.4 184.8h1.6M122.9 181.5h18.4M122.9 183.1h18.4M122.9 184.8h18.4M190.8 194.8v.9"/>
<path d="M194.1 194.8v.9M197.5 194.8v.9M200.8 194.8v.9"/>
</g>
<g fill="#f0f" stroke="#f0f" stroke-width=".15">
<circle cx="143" cy="47.3" r=".32"/>
<circle cx="146.3" cy="50.7" r=".32"/>
<circle cx="128.7" cy="50.7" r=".32"/>
<circle cx="149.7" cy="52.3" r=".32"/>
<circle cx="131.3" cy="52.3" r=".32"/>
<circle cx="116.1" cy="57.3" r=".32"/>
<circle cx="153" cy="57.3" r=".32"/>
<circle cx="176.5" cy="64.9" r=".32"/>
<circle cx="178.2" cy="64.9" r=".32"/>
<circle cx="179.8" cy="64.9" r=".32"/>
<circle cx="131.3" cy="69.1" r=".32"/>
<circle cx="202.5" cy="55.7" r=".32"/>
<circle cx="224.3" cy="55.7" r=".32"/>
<circle cx="231.8" cy="169.7" r=".32"/>
<circle cx="231.8" cy="165.5" r=".32"/>
</g>
<path d="M160.6 55.7h4.2" fill="none" stroke="#800040" stroke-width=".47"/>
<text font-size="4.8" x="10.5" y="12.8">08 HDMI-GPIO</text>
<g font-size="3.3">
<text x="15.6" y="22.4">HDMI OUT</text>
<text x="16.4" y="85.3">Audio DAC OUT</text>
</g>
<text font-size="2.3" x="233.5" y="188.1">GUANGDONG BIPAI KEJI CPA.LTD</text>
<g font-size="2.2">
<text x="234.9" y="197.5">HDMI-GPIO</text>
<text x="234.9" y="192.5">BPI-M2-Pro</text>
</g>
<g font-size="1.5" fill="#000080">
<text x="168.1" y="21">CN6</text>
<text x="168.1" y="22.7">HDMI_19plug type A</text>
<text x="70.9" y="25.2">ESD16</text>
<text x="76.8" y="25.2">RClamp0544T</text>
<text x="202.5" y="34.4">R128</text>
<text x="209.2" y="34.4">0R</text>
<text x="220.1" y="47.9">R129</text>
<text x="232.7" y="47.9">Q2</text>
<text x="70.1" y="48.7">ESD17</text>
<text x="75.9" y="48.7">RClamp0544T</text>
<text x="117" y="52">R131</text>
<text x="117" y="50.3">R130</text>
<text x="124.5" y="52">33R</text>
<text x="124.5" y="50.3">33R</text>
<text x="218.4" y="52">27K-1%</text>
<text x="232.7" y="49.5">WNM6001</text>
<text x="117" y="57.1">R133</text>
<text x="124.5" y="57.1">10K</text>
<text x="203.3" y="57.9">C154</text>
<text x="203.3" y="55.4">R132</text>
<text x="210.1" y="57.9">102</text>
<text x="210.1" y="55.4">33R</text>
<text x="117.6" y="61.9" transform="rotate(-90 117.6 61.9)">R134</text>
<text x="128.5" y="61.9" transform="rotate(-90 128.5 61.9)">R135</text>
<text x="132.7" y="61.9" transform="rotate(-90 132.7 61.9)">R136</text>
<text x="142.4" y="63.1" transform="rotate(-90 142.4 63.1)">ESD18</text>
<text x="145.7" y="63.1" transform="rotate(-90 145.7 63.1)">ESD19</text>
<text x="149.1" y="63.1" transform="rotate(-90 149.1 63.1)">ESD20</text>
<text x="152.4" y="63.1" transform="rotate(-90 152.4 63.1)">ESD21</text>
<text x="117.6" y="69.4" transform="rotate(-90 117.6 69.4)">47K-1%</text>
<text x="128.5" y="69.4" transform="rotate(-90 128.5 69.4)">2K2-1%</text>
<text x="132.7" y="69.4" transform="rotate(-90 132.7 69.4)">2K2-1%</text>
<text x="142.7" y="68.9" transform="rotate(-90 142.7 68.9)">NC</text>
<text x="146" y="68.9" transform="rotate(-90 146 68.9)">NC</text>
<text x="149.4" y="68.9" transform="rotate(-90 149.4 68.9)">NC</text>
<text x="152.8" y="68.9" transform="rotate(-90 152.8 68.9)">NC</text>
<text x="79.3" y="92.3">CON3</text>
<text x="79.3" y="94">NC</text>
<text x="96.1" y="149.3">CON2</text>
<text x="96.1" y="150.9">DIP40-254</text>
<text x="215.9" y="166.8">R144</text>
<text x="215.9" y="165.2">R143</text>
<text x="223.5" y="166.8">2K2-1%</text>
<text x="223.5" y="165.2">2K2-1%</text>
<text x="215.9" y="171">R146</text>
<text x="215.9" y="169.4">R145</text>
<text x="223.5" y="171">2K2-1%</text>
<text x="223.5" y="169.4">2K2-1%</text>
<text x="189.9" y="191.2">H1</text>
<text x="193.3" y="191.2">H2</text>
<text x="196.6" y="191.2">H3</text>
<text x="200" y="191.2">H4</text>
</g>
<g font-size="1.5" fill="#f00">
<text x="65.4" y="26.6">TX_D2P 1</text>
<text x="103.1" y="26.6">TX_D2P</text>
<text x="20.3" y="34.9">HDMI_HPD</text>
<text x="20.4" y="31.6">HDMI_SDA</text>
<text x="20.6" y="33.2">HDMI_SCL</text>
<text x="33.5" y="30.8">HDMI_SDA</text>
<text x="33.5" y="32.5">HDMI_SCL</text>
<text x="33.5" y="34.2">HDMI_HPD</text>
<text x="33.5" y="35.9">HDMI_CEC</text>
<text x="65.4" y="30">TX_D2N 2</text>
<text x="87.2" y="30">TX_D2N</text>
<text x="103.1" y="30">TX_D2N</text>
<text x="103.1" y="31.7">TX_D1P</text>
<text x="103.1" y="35">TX_D1N</text>
<text x="19.4" y="41.6">HDMI_TXCN</text>
<text x="19.6" y="40">HDMI_TXCP</text>
<text x="20.3" y="36.6">HDMI_CEC</text>
<text x="33.5" y="39.2">TX_CKP</text>
<text x="33.5" y="40.9">TX_CKN</text>
<text x="65.4" y="36.7">TX_D1P 4</text>
<text x="65.4" y="40.1">TX_D1N 5</text>
<text x="87.2" y="36.7">TX_D1P</text>
<text x="87.2" y="40.1">TX_D1N</text>
<text x="103.1" y="36.7">TX_D0P</text>
<text x="103.1" y="40.1">TX_D0N</text>
<text x="103.1" y="41.8">TX_CKP</text>
<text x="19.8" y="45">HDMI_TX0N</text>
<text x="19.9" y="43.3">HDMI_TX0P</text>
<text x="19.9" y="46.7">HDMI_TX1P</text>
<text x="33.5" y="42.6">TX_D0P</text>
<text x="33.5" y="44.3">TX_D0N</text>
<text x="33.5" y="45.9">TX_D1P</text>
<text x="33.5" y="47.6">TX_D1N</text>
<text x="103.1" y="45.1">TX_CKN</text>
<text x="132.4" y="46.8">HDMI_TXCEC</text>
<text x="19.8" y="48.4">HDMI_TX1N</text>
<text x="19.8" y="51.7">HDMI_TX2N</text>
<text x="19.9" y="50">HDMI_TX2P</text>
<text x="33.5" y="49.3">TX_D2P</text>
<text x="33.5" y="51">TX_D2N</text>
<text x="65.4" y="50.1">TX_D0P 1</text>
<text x="65.4" y="53.5">TX_D0N 2</text>
<text x="87.2" y="53.5">TX_D0N</text>
<text x="103.1" y="50.1">HDMI_SCL</text>
<text x="103.1" y="51.8">HDMI_SDA</text>
<text x="132.4" y="50.1">HDMI_SCL-1</text>
<text x="132.4" y="51.8">HDMI_SDA-1</text>
<text x="103.1" y="56.8">HDMI_HPD</text>
<text x="132.4" y="56.8">TX_HPD</text>
<text x="194.5" y="55.2">HDMI_CEC</text>
<text x="241.4" y="55.2">HDMI_TXCEC</text>
<text x="65.4" y="60.2">TX_CKP 4</text>
<text x="65.4" y="63.6">TX_CKN5</text>
<text x="87.2" y="60.2">TX_CKP</text>
<text x="87.2" y="63.6">TX_CKN</text>
<text x="60.4" y="102.3">AR_CH_P</text>
<text x="60.4" y="105.7">AL_CH_P</text>
<text x="64.2" y="155">GPIOX_17</text>
<text x="64.2" y="156.6">GPIOX_18</text>
<text x="64.2" y="158.3">GPIOX_5</text>
<text x="64.2" y="161.7">GPIOX_3</text>
<text x="143.7" y="158.3">GPIOX_12</text>
<text x="143.7" y="160">GPIOX_13</text>
<text x="143.7" y="161.7">GPIOAO_8</text>
<text x="64.2" y="163.3">GPIOX_4</text>
<text x="64.2" y="165">GPIOX_7</text>
<text x="143.7" y="165">GPIOX_0</text>
<text x="143.7" y="166.7">GPIOX_1</text>
<text x="200.3" y="165.9">GPIOX_17</text>
<text x="200.3" y="167.5">GPIOX_18</text>
<text x="64.2" y="168.4">GPIOX_8</text>
<text x="64.2" y="170.1">GPIOX_9</text>
<text x="64.2" y="171.7">GPIOX_11</text>
<text x="143.7" y="170.1">GPIOX_2</text>
<text x="143.7" y="171.7">GPIOX_10</text>
<text x="143.7" y="173.4">GPIOX_16</text>
<text x="200.2" y="170.1">GPIOA_14</text>
<text x="200.2" y="171.7">GPIOA_15</text>
<text x="64.2" y="175.1">GPIOA_14</text>
<text x="64.2" y="176.8">GPIOX_14</text>
<text x="64.2" y="178.4">GPIOX_15</text>
<text x="143.7" y="175.1">GPIOA_15</text>
<text x="143.7" y="178.4">GPIOX_19</text>
<text x="64.2" y="180.1">GPIOX_6</text>
<text x="64.2" y="181.8">GPIOAO_7</text>
<text x="64.2" y="183.4">GPIOAO_9</text>
<text x="143.7" y="183.3">GPIOAO_10</text>
<text x="143.7" y="185.1">GPIOAO_4</text>
</g>
<g font-size="1.5">
<text x="84.7" y="26.8">10 TX_D2P</text>
<text x="167.8" y="26.8">1</text>
<text x="167.8" y="28.5">2</text>
<text x="168.1" y="24.4">HDMI-TYPE-A</text>
<text x="71.4" y="33.5">3</text>
<text x="84.7" y="30.2">9</text>
<text x="84.7" y="33.5">8</text>
<text x="167.8" y="30.2">3</text>
<text x="167.8" y="31.8">4</text>
<text x="167.8" y="33.5">5</text>
<text x="167.8" y="35.2">6</text>
<text x="194.1" y="31.1">DC_IN</text>
<text x="215.9" y="31.1">HDMI_PW</text>
<text x="84.7" y="40.2">6</text>
<text x="84.7" y="36.9">7</text>
<text x="166.9" y="41.9">10</text>
<text x="167.8" y="36.9">7</text>
<text x="167.8" y="38.6">8</text>
<text x="167.8" y="40.2">9</text>
<text x="218.6" y="41.6">VDDAO_3.3V</text>
<text x="229.3" y="41.6">HDMI_PW</text>
<text x="166.9" y="43.6">11</text>
<text x="166.9" y="45.3">12</text>
<text x="166.9" y="47">13</text>
<text x="84.7" y="53.7">9</text>
<text x="84.7" y="50.3">10 TX_D0P</text>
<text x="166.9" y="48.6">14</text>
<text x="166.9" y="50.3">15</text>
<text x="166.9" y="52">16</text>
<text x="166.9" y="53.7">17</text>
<text x="230.6" y="49.5" transform="rotate(-90 230.6 49.5)">1</text>
<text x="232.7" y="51.2">SOT23</text>
<text x="71.4" y="57">3</text>
<text x="84.7" y="57">8</text>
<text x="151" y="56.1">HDMI_PW</text>
<text x="166.9" y="55.3">18</text>
<text x="166.9" y="57">19</text>
<text x="227.3" y="55.3">2</text>
<text x="237.2" y="55.3">3</text>
<text x="84.7" y="63.7">6</text>
<text x="84.7" y="60.3">7</text>
<text x="174.5" y="61.9" transform="rotate(-90 174.5 61.9)">20</text>
<text x="176.1" y="61.9" transform="rotate(-90 176.1 61.9)">21</text>
<text x="177.8" y="61.9" transform="rotate(-90 177.8 61.9)">22</text>
<text x="179.5" y="61.9" transform="rotate(-90 179.5 61.9)">23</text>
<text x="129.9" y="73.8">HDMI_PW</text>
<text x="60" y="95.6">Header-SIP1x3-254-MALE-NCSTEP</text>
<text x="77.3" y="101.4">3</text>
<text x="77.3" y="104.8">2</text>
<text x="77.3" y="108.1">1</text>
<text x="78.3" y="153.3">VDDAO_3.3V</text>
<text x="94" y="152.5">1</text>
<text x="94" y="154.2">3</text>
<text x="94" y="155.9">5</text>
<text x="106.1" y="150.9">DIP40-254</text>
<text x="119" y="152.5">2</text>
<text x="119" y="154.2">4</text>
<text x="119" y="155.9">6</text>
<text x="127.1" y="153.3">VCC5V</text>
<text x="127.1" y="155">VCC5V</text>
<text x="93.2" y="160.9">11</text>
<text x="94" y="157.6">7</text>
<text x="94" y="159.3">9</text>
<text x="119" y="157.6">8</text>
<text x="119" y="159.3">10</text>
<text x="119" y="160.9">12</text>
<text x="78.3" y="166.7">VDDAO_3.3V</text>
<text x="93.2" y="162.6">13</text>
<text x="93.2" y="164.3">15</text>
<text x="93.2" y="166">17</text>
<text x="93.2" y="167.7">19</text>
<text x="119" y="162.6">14</text>
<text x="119" y="164.3">16</text>
<text x="119" y="166">18</text>
<text x="119" y="167.7">20</text>
<text x="235.2" y="165.9">VDDAO_3.3V</text>
<text x="93.2" y="169.3">21</text>
<text x="93.2" y="171">23</text>
<text x="93.2" y="172.7">25</text>
<text x="119" y="169.3">22</text>
<text x="119" y="171">24</text>
<text x="119" y="172.7">26</text>
<text x="235.2" y="170.1">VDDAO_3.3V</text>
<text x="93.2" y="174.3">27</text>
<text x="93.2" y="176">29</text>
<text x="93.2" y="177.7">31</text>
<text x="93.2" y="179.4">33</text>
<text x="119" y="174.3">28</text>
<text x="119" y="176">30</text>
<text x="119" y="177.7">32</text>
<text x="119" y="179.4">34</text>
<text x="93.2" y="181.1">35</text>
<text x="93.2" y="182.7">37</text>
<text x="93.2" y="184.4">39</text>
<text x="119" y="181.1">36</text>
<text x="119" y="182.7">38</text>
<text x="119" y="184.4">40</text>
<text x="221.4" y="190.2">Design Name</text>
<text x="221.4" y="195.2">Size</text>
<text x="223.1" y="196.9">A3</text>
<text x="228.1" y="195.2">Page Name</text>
<text x="275.1" y="195.2">Rev</text>
<text x="275.1" y="196.9">V1.0</text>
<text x="221.4" y="200.2">Date:</text>
<text x="230.2" y="200.2">Tuesday, March 02, 2021</text>
<text x="255" y="200.2">Sheet</text>
<text x="263.4" y="200.2">8</text>
<text x="268.4" y="200.2">of</text>
<text x="273.4" y="200.2">9</text>
</g>
<g font-size="1.5" fill="#004080">
<text x="170.6" y="27.9">TX2+</text>
<text x="170.6" y="29.6">GND</text>
<text x="170.6" y="31.3">TX2-</text>
<text x="170.6" y="32.9">TX1+</text>
<text x="170.6" y="34.6">GND</text>
<text x="170.6" y="36.3">TX1-</text>
<text x="170.6" y="38">TX0+</text>
<text x="170.6" y="39.7">GND</text>
<text x="170.6" y="41.3">TX0-</text>
<text x="170.6" y="43">TXC+</text>
<text x="170.6" y="44.7">GND</text>
<text x="170.6" y="46.4">TXC-</text>
<text x="170.6" y="48.1">CEC/DP/RST</text>
<text x="170.6" y="49.7">NC/DM/INT</text>
<text x="170.6" y="51.4">SCL</text>
<text x="170.6" y="53.1">SDA</text>
<text x="170.6" y="54.8">GND</text>
<text x="170.6" y="56.4">5V</text>
<text x="170.6" y="58.1">HPD</text>
<text x="175.6" y="58.2" transform="rotate(-90 175.6 58.2)">G1</text>
<text x="177.2" y="58.2" transform="rotate(-90 177.2 58.2)">G2</text>
<text x="178.9" y="58.2" transform="rotate(-90 178.9 58.2)">G3</text>
<text x="180.6" y="58.2" transform="rotate(-90 180.6 58.2)">G4</text>
<text x="80.1" y="105.9">2 RX</text>
<text x="80.1" y="102.5">3 TX</text>
<text x="80.1" y="109.2">1 GND</text>
<text x="96.9" y="153.6">3.3V-1</text>
<text x="96.9" y="155.3">SDA</text>
<text x="112.5" y="153.6">5.0V-2</text>
<text x="112.5" y="155.3">5.0V-4</text>
<text x="96.9" y="157">SCL</text>
<text x="96.9" y="158.7">PWM</text>
<text x="96.9" y="160.4">GND-9</text>
<text x="109.5" y="160.4">UART0-RX</text>
<text x="109.7" y="158.7">UART0-TX</text>
<text x="112.3" y="157">GND-6</text>
<text x="96.9" y="162">UART1-TXD</text>
<text x="96.9" y="163.7">UART1-RXD</text>
<text x="96.9" y="165.4">IO-15</text>
<text x="96.9" y="167.1">3.3V-17</text>
<text x="107.9" y="162">PCM-BITCLK</text>
<text x="108.6" y="165.4">UART0-RTS</text>
<text x="108.6" y="167.1">UART0-CTS</text>
<text x="111.4" y="163.7">GND-14</text>
<text x="96.9" y="168.8">SPI-MOSI</text>
<text x="96.9" y="170.4">SPI-MISO</text>
<text x="96.9" y="172.1">SPI-CLK</text>
<text x="96.9" y="173.8">GND-25</text>
<text x="111.1" y="172.1">SPI-CE0</text>
<text x="111.1" y="173.8">SPI-CE1</text>
<text x="111.4" y="168.8">GND-20</text>
<text x="113.2" y="170.4">IO-22</text>
<text x="96.9" y="175.4">ID-SD</text>
<text x="96.9" y="177.1">IO-29</text>
<text x="96.9" y="178.8">IO-31</text>
<text x="111.4" y="177.1">GND-30</text>
<text x="112.9" y="175.4">ID-SC</text>
<text x="113.2" y="178.8">IO-32</text>
<text x="96.9" y="180.5">IO-33</text>
<text x="96.9" y="182.2">PCM-LRCLK</text>
<text x="96.9" y="183.8">IO-37</text>
<text x="96.9" y="185.5">GND-39</text>
<text x="110.6" y="183.8">PCM-DIN</text>
<text x="110.9" y="185.5">PCM-DO</text>
<text x="111.4" y="180.5">GND-34</text>
<text x="113.2" y="182.2">IO-36</text>
</g>
<text font-size="1.5" fill="#008000" x="209.2" y="36.1">R0603</text>
<text font-size="1.5" fill="#0f0" x="143.8" y="181.8">GPIOH_5</text>
<g font-size="1.2">
<text x="35.4" y="7.5">5</text>
<text x="90.1" y="7.5">4</text>
<text x="144.9" y="7.5">3</text>
<text x="199.6" y="7.5">2</text>
<text x="254.4" y="7.5">1</text>
<text x="6.8" y="33.1">D</text>
<text x="282.2" y="33.1">D</text>
<text x="6.8" y="81.2">C</text>
<text x="282.2" y="81.2">C</text>
<text x="6.8" y="129.4">B</text>
<text x="282.2" y="129.4">B</text>
<text x="6.8" y="177.5">A</text>
<text x="282.2" y="177.5">A</text>
<text x="35.4" y="201.8">5</text>
<text x="90.1" y="201.8">4</text>
<text x="144.9" y="201.8">3</text>
<text x="199.6" y="201.8">2</text>
<text x="254.4" y="201.8">1</text>
</g>
<g font-size="1.1" fill="#00f">
<text x="231.4" y="51.5" transform="rotate(90 231.4 51.5)">G</text>
<text x="102.7" y="59.2">HPD Spec.</text>
<text x="229.9" y="54.9" transform="rotate(90 229.9 54.9)">S</text>
<text x="232.4" y="54.9" transform="rotate(90 232.4 54.9)">N</text>
<text x="235.1" y="54.9" transform="rotate(90 235.1 54.9)">D</text>
<text x="102.7" y="60.3">+2.4V &lt; HPD &lt; +5.3V</text>
</g>
<text font-size="1.1" x="207.3" y="198.8">http://www.banana-pi.org</text>
</svg>
